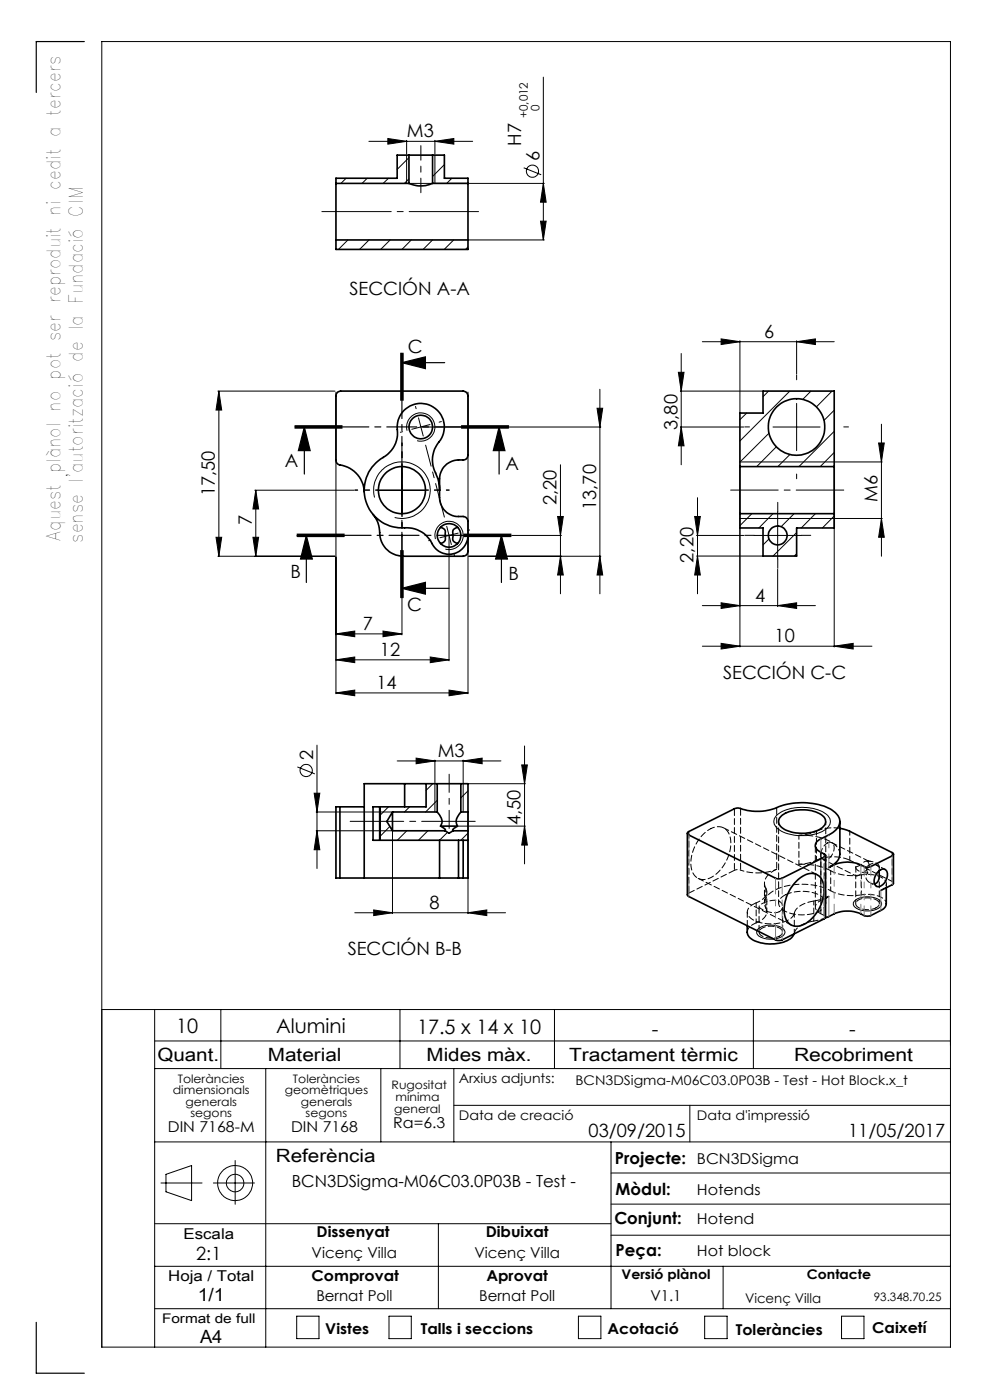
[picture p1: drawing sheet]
<svg xmlns="http://www.w3.org/2000/svg" width="210mm" height="297mm" viewBox="0 0 210 297" stroke-linecap="round" stroke-linejoin="round" font-family="sans-serif">
<g fill="none" stroke="#000" stroke-width=".21">
<path d="M115.3 16.4v34.5M73.4 37.8l-1.1 1.1M77.9 37.8l-1.1 1.1M78.2 30h22.1M82.3 29.4l4 .6-4 .6zM82.4 37.8l-1.1 1.1M86.3 29.8v2.9M86.3 32.9v6M86.7 33.4l-2.5 2.5M86.7 37.9l-.9 1M87 38.9h28.5M91.8 32.9h.1"/>
<path d="M92.3 30l4-.6v1.2zM92.3 29.8v2.9M92.3 32.9v6M94.3 34.9l-2.5 2.5M95.8 37.8l-1 1.1M111.1 35.6l3.7 1.5M115.3 38.9l.6 4h-1.2zM73.8 50.9l-2 2M78.3 50.9l-2 2M82.8 50.9l-2 2M87.2 50.9l-1.9 2M91.8 50.9l-2.1 2"/>
<path d="M96.2 50.9l-2 2M99.3 52.4l-.6 .5M99.4 50.9h16.1M114.7 46.9h1.2l-.6 4zM143.9 79h1.2l-.6 4zM144.5 75v23.6M149 72.5h28M153 71.9l4 .6-4 .6zM157 72.3v15.1M169 72.5l4-.6v1.2zM169 72.3v7.1M46.2 83h24.8"/>
<path d="M46.4 83l.6 4h-1.2zM46.4 83v35M71.3 83.2v64M85.3 99v10M86.4 91.4a2.99 2.99 0 0 1 2.6-3.8 2.99 2.99 0 0 1 3.2 3.3 2.99 2.99 0 0 1-3.7 2.6M89.5 90.6h38M99.3 83.2v64M118.9 98.6v27.4M126.6 86.6h1.2l-.6 4zM127.2 82.6v43.4M144.3 90.6h13.5M144.3 83h17.4"/>
<path d="M144.5 90.6l.6 4h-1.2zM157 99.2v38.1M157 98h20M158.4 87.6l-1.4 1.4M163 83l-1.1 1.2M163.1 91.9l-6.1 6.1M164 90.6h10M164.7 94.8l-4.2 4.2M167.5 83l-10.5 10.6M167.6 96.4l-2.6 2.6M169 85.6v10M172 83l-1.7 1.7"/>
<path d="M176.5 83l-3.3 3.3M177 99.2v38.1M177 91.5l-7.5 7.5M177 87l-2.2 2.2M177 96l-3 3M177.2 98h9.9M186.4 94h1.2l-.6 4zM187 90v28M45.8 114h1.2l-.6 4zM46.2 118h24.8M53.7 114h1.2l-.6 4zM54 104h21.1"/>
<path d="M54.3 104l.6 4h-1.2zM54.3 104v14M79.4 105.5a6 6 0 0 1 5.3-7.5 6 6 0 0 1 6.5 6.5 6 6 0 0 1-7.5 5.3M80.3 104h9.9M85.3 114.2v20.5M92.4 114.4a2.99 2.99 0 0 1 2.6-3.8 2.99 2.99 0 0 1 3.2 3.3 2.99 2.99 0 0 1-3.7 2.6M94.8 111.7l.9 3.8M95.2 113.8v26.4M97.2 113.1l-3.9 1M99.4 118h28.1M108.6 113.6h10.5M118.3 109.6h1.2l-.6 4z"/>
<path d="M118.9 118l.6 4h-1.2zM127.2 118l.6 4h-1.2zM147.4 109.6h1.2l-.6 4zM147.7 113.6h10.1M147.7 118h14M148 105.6v20.4M148 118l.6 4h-1.2zM157 110h20M159.5 109l-2.5 2.5M159.9 113.6h10.1M163.1 114.3l-1.2 1.3M164 109l-3 3"/>
<path d="M165 108.6v10M168.5 109l-2.8 2.7M169 113l-5 5M169 117.5l-.5 .5M173 109l-3 3M177 109.5l-2.6 2.5M177.2 110h9.9M187 110l.6 4h-1.2zM71.3 134.5l3.9-.6v1.2zM71.3 134.5h14M71.3 140l3.9-.6v1.2zM71.3 140h23.9"/>
<path d="M81.2 133.9l4.1 .6-4.1 .6zM91.3 139.4l3.9 .6-3.9 .6zM149 128.5h24M149 137.1h36M153 127.9l4 .6-4 .6zM153 136.5l4 .6-4 .6zM165 128.5l4-.6v1.2zM165 120.8v7.9M177 137.1l4-.6v1.2zM67.2 158.1v26.2M71.3 147l3.9-.6v1.2zM71.3 147h28"/>
<path d="M95.2 146.4l4.1 .6-4.1 .6zM111.3 158.3v25M63.1 162.7l3.7 1.5M66.6 168.3h1.2l-.6 4zM67.1 172.3h15.9M67.1 176.2h15.9M67.2 176.2l.6 4.1h-1.2zM82.4 171.2l-1.8 1.8M82.7 175.3l-2.1 2.2M83.3 176.5v17.3M84.2 161.4h22.1M86.3 176.2l-2 2.1"/>
<path d="M86.9 171.2l-1.1 1.1M88.3 160.8l4 .6-4 .6zM90.8 176.2l-2 2.1M91.8 166.3l-1.4 1.4M92.3 161.3v4.7M92.3 166.3v6M92.7 169.8l-2.4 2.5M94.9 176.6l-1.7 1.7M97.3 175.3h14.1M98.2 161.4l4.1-.6v1.2zM98.2 161.3v4.7M98.2 166.3v6"/>
<path d="M99.3 172.5v21.3M99.3 176.7l-1.5 1.6M99.3 167.8l-1.5 1.5M99.4 166.3h12M110.7 162.3h1.2l-.6 4zM111.3 175.3l.6 4h-1.2zM164.7 173a9.2 9.2 0 0 1 8-1.4 4.2 4.2 0 0 1 3.4 2.4 2.54 2.54 0 0 1-2 2.5 9.9 9.9 0 0 1-9.2-.8 1.77 1.77 0 0 1-.2-2.7zM75.2 193.6h32M79.3 193l4 .6-4 .6zM99.3 193.6l4-.6v1.2zM160.7 197.2a4.6 4.6 0 0 1 5.6 0 1.1 1.1 0 0 1-.9 1.7 4.4 4.4 0 0 1-4.8-.7l-.1-.6zM181.3 191.1a4.7 4.7 0 0 1 5.5 .1 1.11 1.11 0 0 1-.9 1.7 4.7 4.7 0 0 1-4.8-.7v-.2a.76 .76 0 0 1 .2-.9z"/>
<path d="M21.6 214.2h180M32.8 214.2v71.6M46.8 214.2v12.5M84.8 214.2v12.5M117.6 214.2v12.5M159.8 214.2v12.5M32.8 220.8h168.8M32.8 226.7h168.8M56.4 226.7v59.1M80.8 226.7v15.5M96.3 226.7v15.5M96.3 234.5h105.3"/>
<path d="M146.3 234.5v7.7M32.8 259.6h96.8M32.8 242.2h168.8M34.1 251h8.8M35.2 249.1l5.4-1.8v7.4l-5.4-1.9zM45.3 251h8.7M49.9 246.2v9.3M93 259.6v18M129.6 242.2v35.4M129.6 255.4h72M129.6 248.8h72M32.8 277.6h168.8"/>
<path d="M32.8 268.6h168.8M62.9 279.2h4.8v4.8h-4.8zM82.5 279.2h4.7v4.8h-4.7zM122.7 279.2h4.8v4.8h-4.8zM129.6 262h72M149.5 279.2h4.7v4.8h-4.7zM153.4 268.6v9M178.5 279.2h4.8v4.8h-4.8zM21.6 285.8h180v-277h-180v277"/>
<circle cx="112.9" cy="36.3" r="1.3"/>
<circle cx="64.9" cy="163.5" r="1.29"/>
<circle cx="49.9" cy="251" r="3.7"/>
<circle cx="49.9" cy="251" r="1.86"/>
</g>
<g fill="none" stroke="#000" stroke-width=".25">
<path d="M17.9 8.8h-10.2v10.8M85 74.9v10M85.2 76.9l5-1.2v2.5zM85.2 76.9h9.1M85.3 74.9v10M85.5 74.9v10M62.6 90.8h10zM62.6 90.6h10M62.6 90.3h10M64.6 90.6l1.2 5h-2.5zM64.6 90.6v10M97.9 90.6h10"/>
<path d="M97.9 90.3h10M97.9 90.8h10M105.9 90.6l1.2 5h-2.5zM105.9 90.6v10M63 113.6h10M63 113.3h10M63 113.8h10M65 113.6l1.3 5h-2.6zM65 113.6v10M85 116.8v10M85.3 116.8v10M85.5 116.8v10"/>
<path d="M98.4 113.6h10M98.4 113.3h10M98.4 113.8h10M106.4 113.6l1.2 5h-2.5zM106.4 113.6v10M85.2 124.8l5-1.3v2.5zM85.2 124.8h10M7.7 280.5v10.8h10.2"/>
</g>
<path d="M101.5 44.9h-33.2" fill="none" stroke="#000" stroke-width=".21" stroke-dasharray="15.2 1.3 1.3 1.3" stroke-dashoffset=".5"/>
<path d="M89.3 30.9v10" fill="none" stroke="#000" stroke-width=".21" stroke-dasharray="15.2 1.3 1.3 1.3" stroke-dashoffset="12.1"/>
<path d="M100.8 174.2h-26.5" fill="none" stroke="#000" stroke-width=".21" stroke-dasharray="15.2 1.3 1.3 1.3" stroke-dashoffset="3.9"/>
<path d="M95.3 164.2v11.5" fill="none" stroke="#000" stroke-width=".21" stroke-dasharray="15.2 1.3 1.3 1.3" stroke-dashoffset="11.4"/>
<path d="M179 104h-24" fill="none" stroke="#000" stroke-width=".21" stroke-dasharray="15.2 1.3 1.3 1.3" stroke-dashoffset="5.1"/>
<path d="M107.9 90.6h-45.3M108.4 113.6h-45.4" fill="none" stroke="#000" stroke-width=".25" stroke-dasharray="6.3 1.3 1.3 1.3" stroke-dashoffset=".8"/>
<path d="M85.3 74.9v51.9" fill="none" stroke="#000" stroke-width=".25" stroke-dasharray="6.3 1.3 1.3 1.3" stroke-dashoffset="2.6"/>
<path d="M85.3 99v-5M80.3 104h-5M85.3 109v5M90.3 104h5" fill="none" stroke="#000" stroke-width=".21" stroke-dasharray="15.2 1.3 1.3 1.3" stroke-dashoffset="14.6"/>
<g fill="none" stroke="#000" stroke-width=".21" stroke-dasharray="15.2 1.3 1.3 1.3">
<path d="M85.4 91.6l-.5 .1M88.3 86.7l-.2-.5M89.3 90.6l-2 .5M89.3 90.6l.5 1.9M89.3 90.6l1.9-.5M89.3 90.6l-.5-2M93.1 89.6l.5-.2M159 90.6h-1M169 80.6v-1M179 90.6h1M91.4 114.6l-.5 .1M96.3 117.4l.1 .5"/>
<path d="M99.1 112.6l.5-.2M160 113.6h-2M165 108.6v-2M165 118.6v2M169 100.6v1M170 113.6h2"/>
</g>
<path d="M94.3 109.7l-4-15.3" fill="none" stroke="#000" stroke-width=".21" stroke-dasharray="15.2 1.3 1.3 1.3" stroke-dashoffset="7.9"/>
<g fill="#000">
<path d="M105.9 90.6l1.2 5h-2.5zM64.6 90.6l1.2 5h-2.5z"/>
<path d="M126.6 86.6h1.2l-.6 4zM127.2 118l.6 4h-1.2zM118.3 109.6h1.2l-.6 4zM118.9 118l.6 4h-1.2z"/>
<path d="M144.5 90.6l.6 4h-1.2zM143.9 79h1.2l-.6 4zM187 110l.6 4h-1.2zM186.4 94h1.2l-.6 4z"/>
<path d="M54.3 104l.6 4h-1.2zM53.7 114h1.2l-.6 4zM46.4 83l.6 4h-1.2zM45.8 114h1.2l-.6 4zM115.3 38.9l.6 4h-1.2zM114.7 46.9h1.2l-.6 4zM66.6 168.3h1.2l-.6 4zM67.2 176.2l.6 4.1h-1.2zM147.4 109.6h1.2l-.6 4zM148 118l.6 4h-1.2z"/>
<path d="M106.4 113.6l1.2 5h-2.5zM65 113.6l1.3 5h-2.6zM85.2 76.9l5-1.2v2.5zM85.2 124.8l5-1.3v2.5z"/>
<path d="M71.3 140l3.9-.6v1.2zM91.3 139.4l3.9 .6-3.9 .6zM79.3 193l4 .6-4 .6zM99.3 193.6l4-.6v1.2z"/>
<path d="M153 136.5l4 .6-4 .6zM177 137.1l4-.6v1.2z"/>
<path d="M95.2 146.4l4.1 .6-4.1 .6zM71.3 147l3.9-.6v1.2zM81.2 133.9l4.1 .6-4.1 .6zM71.3 134.5l3.9-.6v1.2zM92.3 30l4-.6v1.2zM82.3 29.4l4 .6-4 .6zM98.2 161.4l4.1-.6v1.2zM88.3 160.8l4 .6-4 .6zM169 72.5l4-.6v1.2zM153 71.9l4 .6-4 .6zM165 128.5l4-.6v1.2zM153 127.9l4 .6-4 .6z"/>
<path d="M111.3 175.3l.6 4h-1.2zM110.7 162.3h1.2l-.6 4z"/>
</g>
<g fill="none" stroke="#000" stroke-width=".35">
<path d="M71.3 38.9v12M71.3 38.9h15.4M86.7 38.9a6.2 6.2 0 0 0 5.1 0M86.7 32.9h5.1M86.7 32.9h-2.5v4.9h-12.9v1.1M86.7 32.9v6M91.8 32.9h2.5v4.9h5v1.1M91.8 38.9h7.5M91.8 32.9v6M99.3 38.9v12M71.3 50.9v2h28v-2M71.3 50.9h28"/>
<path d="M157 99v10M157 99v-11.4h4.9v-4.6h15.1v16M157 99h20M177 99v10M77.3 104.3a6.2 6.2 0 0 0-5.5-5.8l-.5-.7v-13.8a1.02 1.02 0 0 1 .9-1h26a1.09 1.09 0 0 1 1.1 1v12.6a1.02 1.02 0 0 1-1.1 1 4.2 4.2 0 0 0-5 4v4a4.2 4.2 0 0 0 5 4 1.09 1.09 0 0 1 1.1 1v6.4a1.09 1.09 0 0 1-1.1 1h-12.7a5.1 5.1 0 0 1-5-5.5l-.3-1.6-1.1-1.8M93.2 104a10.2 10.2 0 0 0-1.2-4.7 6.6 6.6 0 0 1 1.7-6.3 5 5 0 0 0-3.8-7.4 5 5 0 0 0-5.6 6.1 6.1 6.1 0 0 1-3.5 5.7 8 8 0 0 0-3 9.5 8 8 0 0 0 8.6 5.1 6 6 0 0 1 5.5 3.7 4 4 0 0 0 4.5 1.7 4 4 0 0 0 2.9-3.8M93.5 111.9l.3 .1a1.08 1.08 0 0 1 .6 1.4l.1 .7a1.13 1.13 0 0 1-1 1.2M97 111.9l-.2 .1a1.06 1.06 0 0 0-.7 1.4 1.32 1.32 0 0 0 .9 1.9M157 109v3h4.9v6h7.1v-6h8v-3M157 109h20M72.1 171.2h5.2M72.1 171.2h-.8v15.1h.8"/>
<path d="M72.1 171.2v15.1M80.5 171.2h.1M80.5 178.3h.1M80.5 171.2h-1.4v7.1h1.4M80.5 171.2v7.1M80.6 178.3h18.7M83.3 172.3v3.9M83.3 172.3h9.4M83.3 176.2h11.1M83.3 172.3l-1.2 2 1.2 1.9M85.8 166.3h4.6M85.8 166.3h-8.5v20"/>
<path d="M85.8 166.3v4.9M90.4 166.3v4.9h-9.8M90.4 166.3h2.3M92.7 172.3a3.2 3.2 0 0 1 1 2.4l-.2 .6M92.7 166.3h5.1M92.7 166.3v6M93.2 178.3v8M93.5 175.3h3.5M93.5 175.3l.9 .6v.3M94.4 176.2l.8 .6 .9-.6M96.1 176.2h3.2M97 175.3a1.38 1.38 0 0 0-1 .8l.1 .1"/>
<path d="M97.3 178.3v8M97.8 172.3h-.1a2.53 2.53 0 0 0-.7 3M97.8 166.3h1.5v6M97.8 172.3h1.5M97.8 166.3v6M98.2 178.3v8M99.3 172.3v3.9M99.3 176.2v10.1h-1.1M145.8 176.8l.1 13.2 19.1 9.5 .9-.1 8.9-4.5 .3-.2v-13.2M145.9 176.6l10-5.1a1.97 1.97 0 0 1 1.7 .2 11.4 11.4 0 0 0 8.1-.7 13.9 13.9 0 0 1 10.8 .9 2.67 2.67 0 0 1 1.4 3.3l-.6 .9-.7 .5-2.5 1.4a1.44 1.44 0 0 0-1.2 1.4 1.44 1.44 0 0 0 1.2 1.4l.7 .3a.35 .35 0 0 1 .3 .4 .35 .35 0 0 1-.3 .4l-8.9 4.4-.9 .1-18.9-9.3-.3-.3zM165.7 173.1a8 8 0 0 1 8.9 .1 1.67 1.67 0 0 1-.8 2.8 8.4 8.4 0 0 1-8-.5 1.47 1.47 0 0 1-.1-2.4zM178.2 174.3v6.9a3.5 3.5 0 0 1-2.4 2.8 7.5 7.5 0 0 1 4.9-1.1l1.2 .3 1.5 .7 .8 .1 5-2.4a.36 .36 0 0 0 .3-.4 .36 .36 0 0 0-.3-.3l-9-4.5-2-.6"/>
<path d="M72.1 186.3h5.2M77.3 186.3h15.9M93.2 186.3h4.1M97.3 186.3h.9M158.5 196.4v1.4a2.57 2.57 0 0 0 2.4 2.1 8.2 8.2 0 0 0 7-.9l.6-.9M168.8 187.1a3.8 3.8 0 0 1 4.7-1.4 4.3 4.3 0 0 1 1.2 4.5 8.2 8.2 0 0 1-4.8 6.2 2.67 2.67 0 0 1-3.5-2.7 8.6 8.6 0 0 1 2.4-6.6zM175.8 190.2l-.7 .3M186.2 185a1.11 1.11 0 0 1 1.9-.2 2.56 2.56 0 0 1-1.9 3.3 1.39 1.39 0 0 1-.6-2zM186.5 184.7a2.92 2.92 0 0 1-.7 2.7l-.3 .1M188 188.3v3.4l-.2 .7-.7 .6-2.4 1.2-1.1 .1a7.2 7.2 0 0 0-6.7-.4l-1.9 .9M189.5 181.2v6.3l-2.7 1.4"/>
<circle cx="89.3" cy="90.6" r="2.51"/>
<circle cx="169" cy="90.6" r="6"/>
<circle cx="85.3" cy="104" r="5"/>
<circle cx="95.3" cy="113.6" r="2.5"/>
<circle cx="165" cy="113.6" r="2"/>
</g>
<path d="M150.8 175.8a8.5 8.5 0 0 0-4 8.9 2.65 2.65 0 0 0 4.2 1.4 8.4 8.4 0 0 0 3.7-9 2.6 2.6 0 0 0-3.9-1.3M165.2 174.3v17.3M157.1 184.6a10.9 10.9 0 0 0 7.7-.2M175.2 191.6v-17.3" fill="none" stroke="#000" stroke-width=".21" stroke-dasharray="1.3 .6" stroke-dashoffset=".5"/>
<path d="M175.5 178.8a2.6 2.6 0 0 0-1.1 3.3 1.3 1.3 0 0 0 2-.6 1.92 1.92 0 0 0 0-2.8l-.9 .1M165.3 193.4a4.6 4.6 0 0 1-4.3-1 2.05 2.05 0 0 1 1.7-1.1 2.85 2.85 0 0 1 3.1 .3 1.21 1.21 0 0 1-.5 1.8M165.3 198.6a3.7 3.7 0 0 1-4.2-.6 1.17 1.17 0 0 1 1.2-1.4 3.5 3.5 0 0 1 3.7 .9v.5l-.7 .6M174.1 180.8v10.2M175 194.8l-2.4 .6M184.7 182.7l-.7-.1M185.8 192.6a3.7 3.7 0 0 1-4.2-.6 1.17 1.17 0 0 1 1.2-1.4 3.5 3.5 0 0 1 3.7 .9v.5l-.7 .6M186.5 184.7v-.7M186.5 184l-.5-.4a1.29 1.29 0 0 0-1.4-.2 1.29 1.29 0 0 0-.8 1.2l.3 .6" fill="none" stroke="#000" stroke-width=".21" stroke-dasharray="1.3 .6" stroke-dashoffset=".3"/>
<g fill="none" stroke="#000" stroke-width=".21" stroke-dasharray="1.3 .6">
<path d="M178.2 175.7a9 9 0 0 0-5 .6M145.8 189.8l.3-.3M146.1 189.5l9.7-4.9M148.1 186.3l19.8 9.9M166.6 189.8a1.8 1.8 0 0 0-1.2 2.6 6.5 6.5 0 0 0 5.9 1.6 4.3 4.3 0 0 0 3.8-2.1 2.1 2.1 0 0 0-1.7-2.2 9 9 0 0 0-6.8 .1M168.5 198v.1M168.5 198a4.6 4.6 0 0 1 4.1-2.6M168.5 193.7a4.6 4.6 0 0 1 4.1-2.6M169.5 183.4a13 13 0 0 1 6.7 1.3M173.3 185.5l-19.8-9.9M174.8 194.2l.3 .4M181.5 183.9v.1"/>
<path d="M184 182.7a2.31 2.31 0 0 1 2.5 1.3M184 182.6l-.2 .1M184.1 185.2a2.31 2.31 0 0 1-2.6-1.3M186.5 184h.1M186.5 184v-.1M189.3 187l.2 .3"/>
</g>
<g fill="none" stroke="#000" stroke-width=".21" stroke-dasharray="1.3 .6" stroke-dashoffset=".4">
<path d="M169.5 177.2v6.2M173.2 176.3v6.2M180.3 176.3v6.2M160.4 191.5v4.3M162.2 187.3v4.3M162.4 192.6a2.02 2.02 0 0 1-1.2 2.8l-.8 .4M162.4 188.4a2.02 2.02 0 0 1-1.2 2.7l-.8 .4M162.4 188.4v4.2M162.7 193.4v-4.2M168.5 193.7v4.3M172.6 191.1v4.3M174.1 193.8l.7 .4"/>
<path d="M176.2 184.7v4.3M180.3 182.5l9 4.5M181.5 185.6v6.1M182.7 185.6a5.6 5.6 0 0 1 5.1 1.2 1.41 1.41 0 0 1-1 2.1M182.7 189.8a5.6 5.6 0 0 1 5.1 1.3l.2 .6M182.7 185.6v4.2M186.5 191.7v-6.1M187.7 184.4l-2.1-1M188 188.3v-.8M189.3 180.8v6.2"/>
</g>
<path d="M173.2 176.3a9.4 9.4 0 0 1-3.7 .9M169.5 183.4a9.4 9.4 0 0 0 3.7-.9M174.1 191a1.44 1.44 0 0 0-1.2 1.4 1.44 1.44 0 0 0 1.2 1.4M174.6 182.3l7 3.5M175.1 190.5l-1 .5" fill="none" stroke="#000" stroke-width=".21" stroke-dasharray="1.3 .6" stroke-dashoffset=".6"/>
<path d="M169.5 177.2a10.6 10.6 0 0 1 8 2.4l.6 1 .1 .6M158.5 197.7a2.38 2.38 0 0 1 1.9-1.9M158.5 193.5v2.9M176.2 184.7a10.3 10.3 0 0 0 6.5 .9M176.2 189a10.3 10.3 0 0 0 6.5 .8" fill="none" stroke="#000" stroke-width=".21" stroke-dasharray="1.3 .6" stroke-dashoffset=".2"/>
<path d="M162.4 188.4a2.57 2.57 0 0 1 1.4-3.5l1-.5M168.5 193.7a4 4 0 0 1-3.7 2.2 7.3 7.3 0 0 1-5.9-1.4 1.6 1.6 0 0 1 .8-2.6l.7-.4M173.2 182.5a8.9 8.9 0 0 1 7.1 0M175.8 190.2l-1.5 .6-1.7 .3M181.5 183.9l1-.4a1.93 1.93 0 0 1 1.7-.8h-.2" fill="none" stroke="#000" stroke-width=".21" stroke-dasharray="1.3 .6" stroke-dashoffset="-.1"/>
<path d="M155.8 184.6l.6-.1 .7 .1M176.2 189a13.6 13.6 0 0 0-12.6 .3 2.53 2.53 0 0 0-1.2 3.3M184.1 185.2a1.46 1.46 0 0 0-.1 1.7 1.46 1.46 0 0 0 1.5 .6M184.6 187.3l1.4 .7" fill="none" stroke="#000" stroke-width=".21" stroke-dasharray="1.3 .6" stroke-dashoffset=".7"/>
<path d="M184 182.7a1.41 1.41 0 0 1-.6 2.2l-1.3 .8a.32 .32 0 0 1-.3 .2 .32 .32 0 0 1-.3-.2v-1.8M184.2 182.7l-7.8-3.9" fill="none" stroke="#000" stroke-width=".21" stroke-dasharray="1.3 .6" stroke-dashoffset=".1"/>
<path d="M155.8 171.6v13M164.8 171.3v13.1M172.9 179.4v13M146.1 189.5v-13.1M157.1 184.6v-13.1M161 192.3v5.4M166 197.7v-5.4M174.1 180.8v13M174.8 181.1v13.1" fill="none" stroke="#000" stroke-width=".21" stroke-dasharray="1.3 .6" stroke-dashoffset="-.2"/>
<path d="M146.1 177.1v13.1M164.5 199.4v-13.1M165.9 186.3v13.1" fill="none" stroke="#808080" stroke-width=".21" stroke-dasharray="6.3 1.3 1.3 1.3 1.3 1.3" stroke-dashoffset="3"/>
<path d="M174.8 188.8v-7M175.8 184v-6.9" fill="none" stroke="#808080" stroke-width=".21" stroke-dasharray="6.3 1.3 1.3 1.3 1.3 1.3" stroke-dashoffset="3.5"/>
<path d="M174.1 177.9v2.9M174.8 194.9v-6.1M175.8 190.2v4.2M186.8 188.9v4.2M189.3 187.7v-6.2" fill="none" stroke="#808080" stroke-width=".21" stroke-dasharray="6.3 1.3 1.3 1.3 1.3 1.3"/>
<path d="M176.9 183.5v10.3M182.6 183.5v10.3M183.3 194.2v-10.4M184.7 183.8v10.4" fill="none" stroke="#808080" stroke-width=".21" stroke-dasharray="6.3 1.3 1.3 1.3 1.3 1.3" stroke-dashoffset="4.3"/>
<g font-size="4.2">
<text x="37.4" y="219">10</text>
<text x="58.6" y="219.2">Alumini</text>
<text x="88.5" y="219.4">17.5 x 14 x 10</text>
<text x="138.3" y="219.7">-</text>
<text x="180.1" y="219.7">-</text>
</g>
<g font-size="4">
<text x="12.8" y="114.7" transform="rotate(-90 12.8 114.7)">Aquest plànol no pot ser reproduit ni cedit a tercers</text>
<text x="17.6" y="115.1" transform="rotate(-90 17.6 115.1)">sense l'autorització de la Fundació CIM</text>
</g>
<g font-size="3.9">
<text x="86.3" y="29.1">M3</text>
<text x="110.6" y="30.9" transform="rotate(-90 110.6 30.9)">H7</text>
<text x="114.4" y="34.2" transform="rotate(-90 114.4 34.2)">6</text>
<text x="74.1" y="62.5">SECCIÓN A-A</text>
<text x="162.1" y="71.6">6</text>
<text x="86.5" y="74.8">C</text>
<text x="143.7" y="91.2" transform="rotate(-90 143.7 91.2)">3,80</text>
<text x="60.4" y="99.1">A</text>
<text x="107.2" y="99.7">A</text>
<text x="45.6" y="105.2" transform="rotate(-90 45.6 105.2)">17,50</text>
<text x="118.1" y="107.2" transform="rotate(-90 118.1 107.2)">2,20</text>
<text x="186.1" y="106.4" transform="rotate(-90 186.1 106.4)">M6</text>
<text x="53.4" y="111.4" transform="rotate(-90 53.4 111.4)">7</text>
<text x="126.4" y="108.2" transform="rotate(-90 126.4 108.2)">13,70</text>
<text x="147.1" y="119.4" transform="rotate(-90 147.1 119.4)">2,20</text>
<text x="61.6" y="122.5">B</text>
<text x="107.9" y="123">B</text>
<text x="86.4" y="129.7">C</text>
<text x="160.2" y="127.6">4</text>
<text x="77" y="133.6">7</text>
<text x="164.3" y="136.2">10</text>
<text x="80.6" y="139.1">12</text>
<text x="153.4" y="144">SECCIÓN C-C</text>
<text x="79.8" y="146.1">14</text>
<text x="66.4" y="161.3" transform="rotate(-90 66.4 161.3)">2</text>
<text x="92.9" y="160.6">M3</text>
<text x="110.4" y="175" transform="rotate(-90 110.4 175)">4,50</text>
<text x="91.1" y="192.8">8</text>
<text x="73.8" y="202.5">SECCIÓN B-B</text>
<text x="33.4" y="225">Quant.</text>
<text x="56.8" y="225">Material</text>
<text x="90.5" y="225">Mides màx.</text>
<text x="120.7" y="225">Tractament tèrmic</text>
<text x="168.4" y="225">Recobriment</text>
<text x="124.8" y="241.3">03/09/2015</text>
<text x="179.9" y="241.3">11/05/2017</text>
<text x="58.5" y="246.5">Referència</text>
<text x="41.6" y="267.2">2:1</text>
<text x="41.9" y="276.1">1/1</text>
<text x="42.4" y="284.9">A4</text>
</g>
<g font-size="3.5">
<text x="61.9" y="251.9">BCN3DSigma-M06C03.0P03B - Test -</text>
<text x="130.5" y="246.8">Projecte:</text>
<text x="130.6" y="253.4">Mòdul:</text>
<text x="130.3" y="259.8">Conjunt:</text>
<text x="130.6" y="266.4">Peça:</text>
</g>
<g font-size="3.2">
<text x="83.4" y="239.3">Ra=6.3</text>
<text x="35.6" y="240.1">DIN 7168-M</text>
<text x="61.7" y="240.1">DIN 7168</text>
<text x="147.8" y="246.8">BCN3DSigma</text>
<text x="147.8" y="253.4">Hotends</text>
<text x="38.9" y="262.9">Escala</text>
<text x="67.2" y="262.5">Dissenyat</text>
<text x="103" y="262.5">Dibuixat</text>
<text x="147.8" y="259.8">Hotend</text>
<text x="66.1" y="266.8">Vicenç Villa</text>
<text x="100.6" y="266.8">Vicenç Villa</text>
<text x="147.8" y="266.4">Hot block</text>
<text x="35.7" y="271.7">Hoja / Total</text>
<text x="66.1" y="271.7">Comprovat</text>
<text x="103.2" y="271.7">Aprovat</text>
<text x="67.1" y="276.1">Bernat Poll</text>
<text x="101.6" y="276.1">Bernat Poll</text>
<text x="138" y="276.1">V1.1</text>
<text x="69" y="283.1">Vistes</text>
<text x="89.3" y="283.1">Talls i seccions</text>
<text x="128.8" y="283.1">Acotació</text>
<text x="156.1" y="283.2">Toleràncies</text>
<text x="185" y="282.8">Caixetí</text>
</g>
<g font-size="2.8">
<text x="97.3" y="229.6">Arxius adjunts:</text>
<text x="122.1" y="230.2">BCN3DSigma-M06C03.0P03B - Test - Hot Block.x_t</text>
<text x="97.3" y="237.7">Data de creació</text>
<text x="147.8" y="237.7">Data d'impressió</text>
<text x="131.8" y="271.4">Versió plànol</text>
<text x="171.2" y="271.4">Contacte</text>
<text x="34.4" y="280.7">Format de full</text>
<text x="158" y="276.3">Vicenç Villa</text>
</g>
<g font-size="2.5">
<text x="114.4" y="23.6" transform="rotate(-90 114.4 23.6)">0</text>
<text x="112" y="25.1" transform="rotate(-90 112 25.1)">+0,012</text>
<text x="36.7" y="232.1">dimensionals</text>
<text x="37.7" y="229.6">Toleràncies</text>
<text x="60.4" y="232.1">geomètriques</text>
<text x="62.1" y="229.6">Toleràncies</text>
<text x="83.1" y="231">Rugositat</text>
<text x="83.9" y="233.5">mínima</text>
<text x="39.4" y="234.6">generals</text>
<text x="40.4" y="237.1">segons</text>
<text x="63.8" y="234.6">generals</text>
<text x="64.8" y="237.1">segons</text>
<text x="83.6" y="236.2">general</text>
<text x="185.4" y="276.1">93.348.70.25</text>
</g>
</svg>
